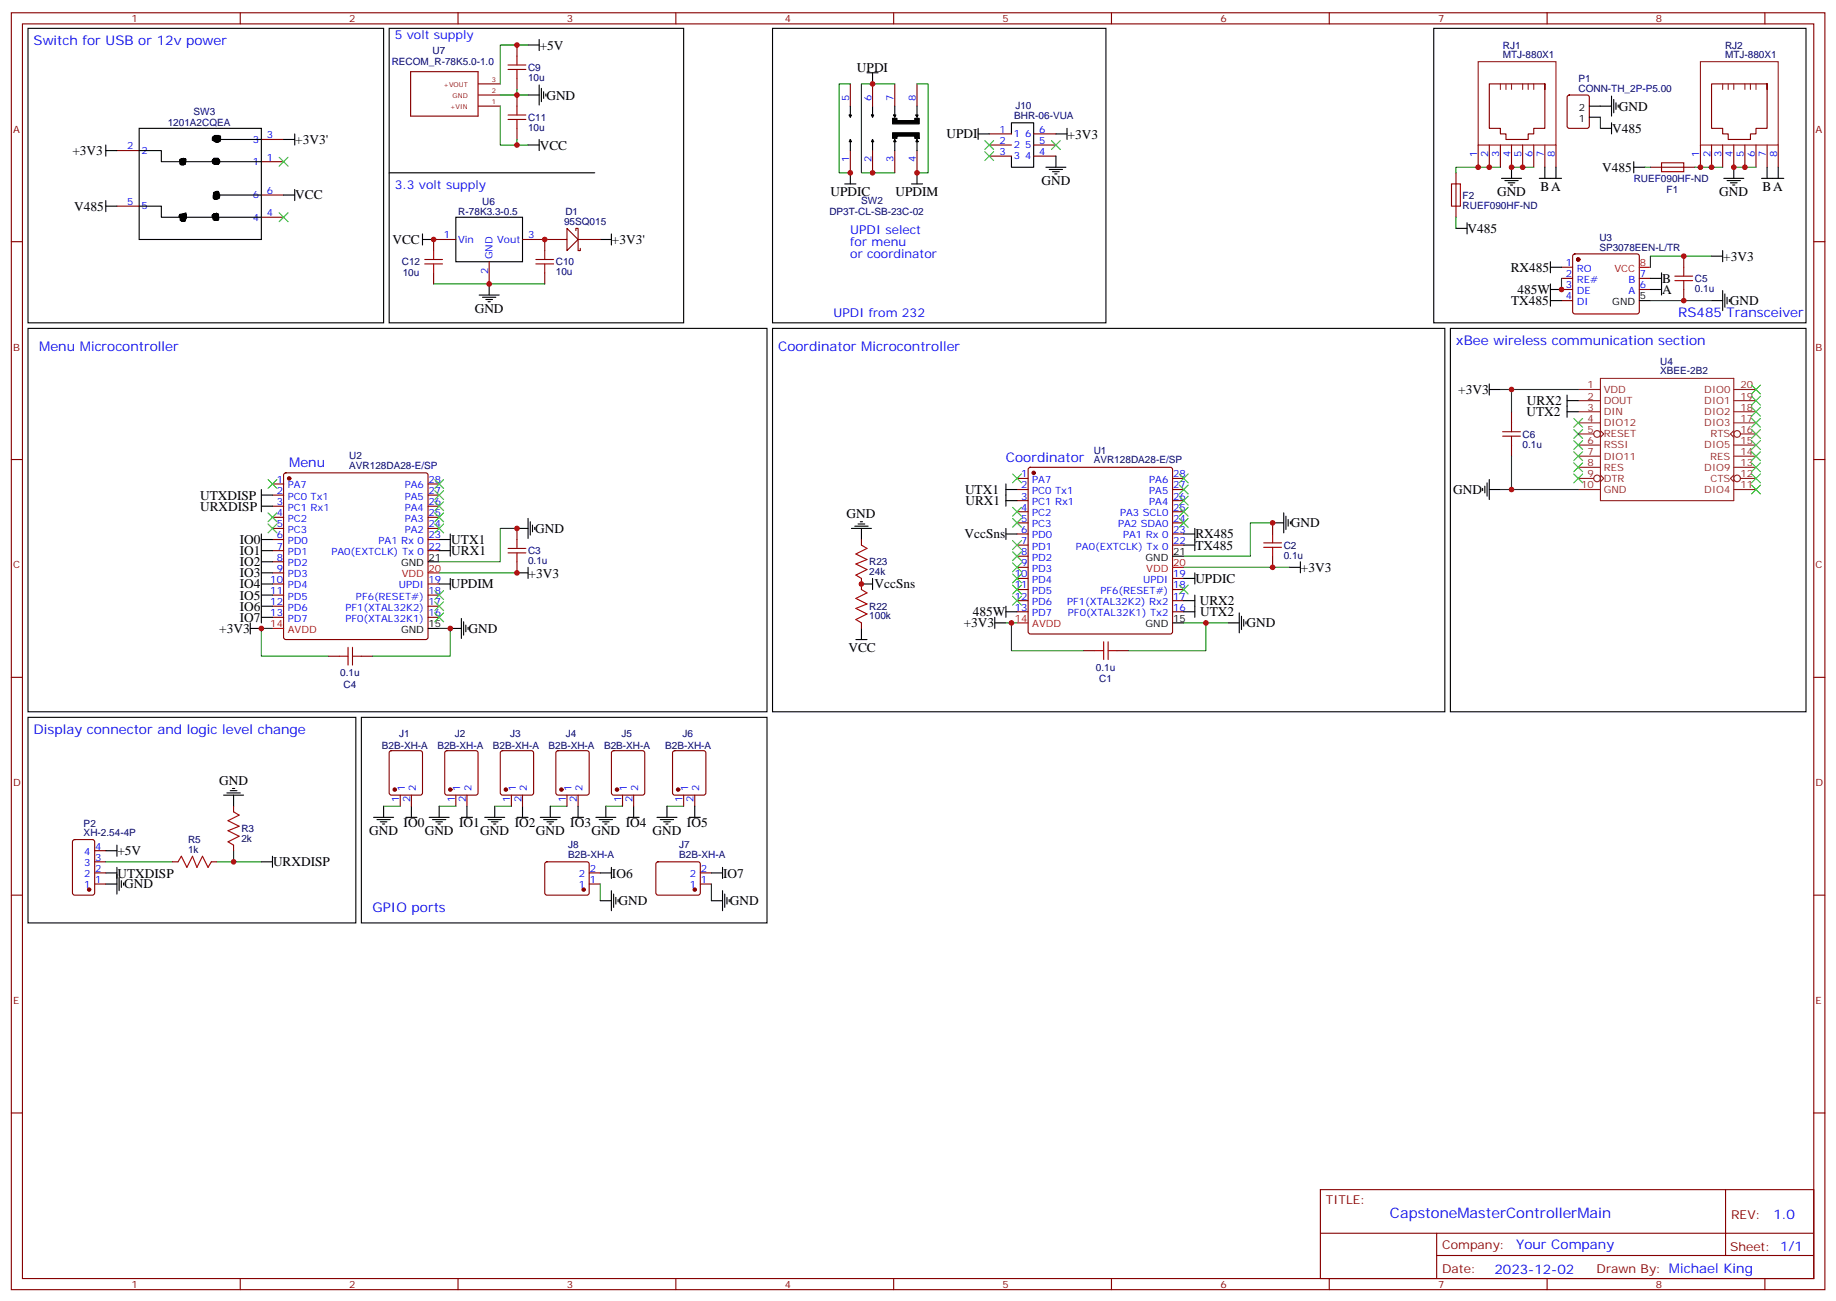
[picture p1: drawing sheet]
<svg xmlns="http://www.w3.org/2000/svg" width="583mm" height="413mm" viewBox="0 0 583 413" stroke-linecap="round" stroke-linejoin="round" font-family="sans-serif">
<g fill="none" stroke="#870000" stroke-width=".35">
<path d="M3.6 4.1h575.7v405.3h-575.7zM7.1 7.6h568.7v398.3h-568.7zM76.3 4.1v3.5M145.4 4.1v3.5M164.1 14.3v3.5M214.6 4.1v3.5M283.7 4.1v3.5M352.8 4.1v3.5M422 4.1v3.5M491.1 4.1v3.5M560.3 4.1v3.5M130.4 22.8h21.4v14.1h-21.4z"/>
<path d="M151.9 33.7h6.9M151.9 30.2h6.9M151.9 26.6h6.9M164.1 24.9v3.5M164.1 30.2v3.5M269.9 26.6v7.1M277 26.6v7.1M284.1 26.6v7.1M291.1 26.6v7.1M490.4 26.6h-17.6v14.1h3.5v1.8h1.8v1.8h7v-1.8h1.8v-1.8h3.5v-14.1v1.8M497.7 30.4l.5-.2h5.6l.7 .4v9.4l-.4 .7h-5.9l-.7-.4v-9.4zM561 26.6h-17.7v14.1h3.6v1.8h1.7v1.8h7.1v-1.8h1.8v-1.8h3.5v-14.1v1.8"/>
<path d="M37.1 47.8h7.1M83 44.3h7M83 51.3h7M164.1 40.7v3.6M269.9 47.8v7.1M277 47.8v7.1M284.1 47.8v7.1M291.1 47.8v7.1M314 42.5h7.1M314 46h7.1M314 49.6h7.1M328.2 42.5h7"/>
<path d="M328.2 46h7M328.2 49.6h7M462.2 54.9v14.1M469.3 46v7.1M472.8 46v7.1M476.3 46v7.1M479.8 46v7.1M483.4 46v7.1M486.9 46v7.1M490.4 46v7.1M494 46v7.1M523.9 53.1h14.2"/>
<path d="M539.8 46v7.1M543.3 46v7.1M546.9 46v7.1M550.4 46v7.1M553.9 46v7.1M557.5 46v7.1M561 46v7.1M564.5 46v7.1M3.6 76.7h3.5M37.1 65.4h7.1M83 69h7M83 61.9h7"/>
<path d="M144.7 76h-7v3.6M165.9 76h7v3.6M575.8 76.7h3.5M137.7 86.6v3.5M155.3 83.1v7M172.9 86.6v3.5M495.7 84.8h3.6M495.7 88.4h3.6M495.7 91.9h3.6M495.7 95.4h3.6M499.5 80.8l.5-.2h19.7l.5 .2 .2 .5v17.7l-.2 .5-.5 .2h-19.7l-.5-.3-.2-.4v-17.7zM520.4 88.4h3.5"/>
<path d="M520.4 91.9h3.5M534.5 81.3v3.5M534.5 91.9v3.5M479.8 130.7v3.5M3.6 145.9h3.5M86.5 153.6h3.5M86.5 157.2h3.5M90.3 150.3l.4-.2h44.5l.5 .2 .2 .5v51.5l-.2 .5-.5 .2h-44.5l-.5-.2-.2-.5v-51.5zM135.9 153.6h3.5M135.9 157.2h3.5M322.9 151.9h3.5M322.9 155.4h3.5"/>
<path d="M322.9 158.9h3.5M326.6 148.5l.5-.2h44.4l.5 .2 .3 .5v51.6l-.3 .5-.5 .2h-44.4l-.5-.3-.2-.4v-51.6zM372.3 151.9h3.5M372.3 155.4h3.5M372.3 158.9h3.5M479.8 141.3v3.5M575.8 145.9h3.5M86.5 160.7h3.5M86.5 164.2h3.5M86.5 167.7h3.5M86.5 171.3h3.5M86.5 174.8h3.5"/>
<path d="M86.5 178.3h3.5M135.9 160.7h3.5M135.9 164.2h3.5M135.9 167.7h3.5M135.9 171.3h3.5M135.9 174.8h3.5M164.1 167.7v3.6M164.1 178.3v3.6M273.5 171.3v1.7M322.9 162.5h3.5M322.9 166h3.5M322.9 169.5h3.5"/>
<path d="M322.9 173h3.5M322.9 176.6h3.5M372.3 162.5h3.5M372.3 166h3.5M372.3 169.5h3.5M372.3 173h3.5M404 166v3.5M404 176.6v3.5M86.5 181.9h3.5M86.5 185.4h3.5M86.5 188.9h3.5M86.5 192.4h3.5"/>
<path d="M86.5 196h3.5M135.9 185.4h3.5M135.9 188.9h3.5M135.9 192.4h3.5M135.9 196h3.5M273.5 183.6v3.5M273.5 197.7v1.8M322.9 180.1h3.5M322.9 183.6h3.5M322.9 187.1h3.5M322.9 190.7h3.5M322.9 194.2h3.5"/>
<path d="M372.3 183.6h3.5M372.3 187.1h3.5M372.3 190.7h3.5M372.3 194.2h3.5M3.6 215h3.5M104.1 208.3h3.6M114.7 208.3h3.6M344 206.6h3.6M354.6 206.6h3.5M575.8 215h3.5M123.8 238.5l.4-.2h9.2l.5 .2 .2 .5v12.7l-.2 .5-.5 .2h-9.2l-.5-.2-.2-.5v-12.7zM141.4 238.5l.5-.2h9.2l.5 .2 .2 .5v12.7l-.3 .5-.4 .2h-9.2l-.5-.2-.2-.5v-12.7z"/>
<path d="M159.1 238.5l.4-.2h9.2l.5 .2 .2 .5v12.7l-.2 .5-.5 .2h-9.2l-.5-.2-.2-.5v-12.7zM176.7 238.5l.5-.2h9.1l.5 .2 .2 .5v12.7l-.2 .5-.5 .2h-9.1l-.5-.2-.2-.5v-12.7zM194.3 238.5l.5-.2h9.2l.5 .2 .2 .5v12.7l-.3 .5-.4 .2h-9.2l-.5-.2-.2-.5v-12.7zM213.7 238.5l.5-.2h9.2l.5 .2 .2 .5v12.7l-.2 .5-.5 .2h-9.2l-.5-.2-.2-.5v-12.7zM74.2 255.9v1.8M127.1 252.4v3.5M130.6 252.4v3.5M144.7 252.4v3.5M148.2 252.4v3.5M162.3 252.4v3.5M165.9 252.4v3.5M180 252.4v3.5"/>
<path d="M183.5 252.4v3.5M197.6 252.4v3.5M201.2 252.4v3.5M217 252.4v3.5M220.6 252.4v3.5M23.2 266.7l.5-.2h5.7l.6 .5 .1 16.5-.5 .6-5.9 .1-.6-.5-.1-16.5zM30.1 270.1h3.5M30.1 273.6h3.5M30.1 277.1h3.5M54.8 273.6h1.7M67.1 273.6h1.8M74.2 268.3v1.8"/>
<path d="M173.2 273.8l.4-.2h12.7l.5 .2 .2 .5v9.4l-.7 .5-12.9-.1-.5-.6v-9.2zM187 277.1h3.6M208.4 273.8l.5-.2h12.7l.5 .2 .2 .5v9.4l-.7 .5-13-.1-.4-.6v-9.2zM222.3 277.1h3.5M3.6 284.2h3.5M30.1 280.6h3.5M187 280.6h3.6M222.3 280.6h3.5M575.8 284.2h3.5M3.6 353.3h3.5M575.8 353.3h3.5M419.2 377.6h156.6v28.3h-156.6z"/>
<path d="M547.8 377.7v20.9M419.2 391.5h156.5M456.1 398.6h119.6M456.1 391.5v14.1M76.3 405.9v3.5M145.4 405.9v3.5M214.6 405.9v3.5M283.7 405.9v3.5M352.8 405.9v3.5M422 405.9v3.5M491.1 405.9v3.5M560.3 405.9v3.5"/>
</g>
<g fill="#870000" stroke="#870000" stroke-width=".35">
<circle cx="328.2" cy="150.1" r=".53"/>
<circle cx="91.8" cy="151.9" r=".53"/>
<circle cx="501" cy="82.4" r=".53"/>
<circle cx="28.3" cy="282.4" r=".53"/>
<circle cx="195.9" cy="250.6" r=".53"/>
<circle cx="178.2" cy="250.6" r=".53"/>
<circle cx="160.6" cy="250.6" r=".53"/>
<circle cx="142.9" cy="250.6" r=".53"/>
<circle cx="125.3" cy="250.6" r=".53"/>
<circle cx="215.3" cy="250.6" r=".53"/>
<circle cx="220.6" cy="282.4" r=".53"/>
<circle cx="185.3" cy="282.4" r=".53"/>
</g>
<path d="M520.4 84.8h3.5M86.5 199.5h3.5M135.9 181.9h3.5M322.9 197.7h3.5M372.3 180.1h3.5" fill="none" stroke="#f00" stroke-width=".35"/>
<g fill="none" stroke="#000" stroke-width=".35">
<path d="M8.9 9h112.9v93.5h-112.9zM123.5 9h93.5v93.5h-93.5zM167.6 14.3h3.6M171.2 12.5v3.6M245.3 9h105.8v93.5h-105.8zM455.2 9h118.1v93.5h-118.1zM167.6 30.2h3.6M171.2 27v6.3M171.9 28v4.3M172.6 29.1v2.1M173.3 29.8v.7M269.6 36.5h.7l-.4 .7z"/>
<path d="M269.9 33.7v3.5M275.2 23.1h3.6M276.6 36.5h.8l-.4 .7zM277 23.1v3.5M277 33.7v3.5M283.7 36.5h.7l-.3 .7zM284.1 33.7v3.5M290.8 36.5h.7l-.4 .7zM291.1 33.7v3.5M504.5 37.2h3.6M504.5 33.7h7.1M511.6 30.5v6.4"/>
<path d="M511.6 39v3.5M512.3 31.6v4.2M513 32.6v2.1M513.7 33.3v.7M44.2 40.7h38.8v35.3h-38.8zM44.2 47.8h7v3.5h31.8M57.8 50.6l1.3-.1-.2 1.6-.2 .1-1.4-.2 .1-1 .7-.7 .5 .1-.3 2-.9-.1v-.4l.4-1.3 .7 .2v1h-1v-.6l.6-.1v-.4l-1.1 .1v.5l1.2 .5 .2-1.4 .3-.1v1.3l-1.2-.2v-.9h.6l-.2 1.1h-.5v-.8l.5-.4 1 .1-.2 1.6-1.6-.1 .1-1.5 1.1 .4-.2 .7M67.9 51.4l.1-.7h1.5l.2 .1-.2 1.1-1.3 .2-.6-.4 .3-1.4h1.4l.2 .9-.3 .7-1.3-.1-.4-.3v-.5l.3-.5 1.4 .1 .3 .4-.2 .8-1.1 .1-.4-.3v-1.1l.7-.1 .3 .2v.8l.4 .2v.5h-.9l-.1-.3 .1-1 1-.1 .2 .9h-.6l-.2-.2-1.4-.4h1.6l.4 .2-.1 .6h-1.2l.1-1.1 1-.2 .1 1.2-.4 .3-.7-.1v-1.2l.2-.2 .9 .8v.9l-1.6-.4 .5-.5 .5 .3M68.9 44.3h14.1M69.5 43.4h-1.5l-.2 .9 .4 .7 1.3 .1v-1.3l-1.1-.2-.3 .4v.7l.7 .1 .3-.4 .1-1h-.6l-.2 .3v1.2l.3-.2-.1-.8 .1 .6 .1-.8v1.2l.8 .1 .2-1.6-1.8 .2v1.2l.5 .3 1.4-.2 .1-1.6-.2-.2-1.6-.1-.8 .8 .1 .8 2.1 .3-.1-.9-1.8-.2M90 44.3h3.6M93.6 42.5v3.5"/>
<path d="M123.5 54.9h65.3M167.6 46h3.6M171.2 44.3v3.5M268.2 58.4h3.5M269.9 44.3l.4 .7h-.7zM269.9 44.3v3.5M269.9 54.9v3.5M277 44.3l.4 .7h-.8zM277 44.3v3.5M284.1 44.3l.3 .7h-.7zM284.1 44.3v3.5M289.3 58.4h3.6"/>
<path d="M291.1 44.3l.4 .7h-.7zM291.1 44.3v3.5M291.1 54.9v3.5M310.5 42.5h3.5M310.5 40.7v3.6M321.1 42.5v-3.5h7.1v14.1h-7.1v-3.5M332 53.1h6.4M333.1 53.8h4.2M334.2 54.5h2.1M334.9 55.2h.7M335.2 42.5h3.5M335.2 49.6v3.5"/>
<path d="M338.7 40.7v3.6M476.7 56.6h6.3M477.7 57.3h4.3M478.8 58h2.1M479.5 58.7h.7M479.8 53.1v3.5M488.7 56.6h7M490.4 53.1v3.5M494 53.1v3.5M508.1 40.7h3.5M518.7 53.1h3.5M518.7 51.3v3.6"/>
<path d="M547.2 56.6h6.4M548.3 57.3h4.2M549.3 58h2.2M550.1 58.7h.7M550.4 53.1v3.5M559.2 56.6h7.1M561 53.1v3.5M564.5 53.1v3.5M33.6 65.4h3.5M33.6 63.7v3.5M44.2 65.4h7v3.6h31.8M58 68.4l.1-.3h.4a1.76 1.76 0 0 1 .1 2l-.1 .1a.88 .88 0 0 1-1.1-.1 .88 .88 0 0 1-.1-1.1l.6-.9h.9l.3 .3v.9l-.6 .6h-.9l-.1-.3 .2-1.2 .9-.3 .3 .5-.1 1.1h-.7l-.7-.4a.54 .54 0 0 1-.5-.4 .54 .54 0 0 1 .1-.5l1.5-.1-.1 1.9-.5-.2 .1-1.6 .3-.3h.8l-.1 1.6a.86 .86 0 0 1-.7 .6 .86 .86 0 0 1-.8-.3l-.1-1.2-.4-.3v-.4l1.8-.2-.2 1.8-.2-.1v-1.4v.8l-.3 .6-.3-.1v-1.1l.6-.6 .7-.2-.2 2.3-.4 .2-.8-.2-.2-1.5 .3-.3h.4v1"/>
<path d="M68.7 67.6l-.3 1.5 1.1 .2v.3l-.8 .1-.5-.2 .1-1.7 .6 .1v.3l.5 .2v.3l-.7-.3v-.6l.5 1.8-.6 .3-.4-.2v-1.8l-.3 1.2 .1-.8 .2 1 .1-.9v.5l.6-.2-.1 .8h-.7l-.4-.4 .1-1.3 1.5 .1v2h-1.3l-.7-1 .2-.7h.6l.5 .2 .2 .6h.2M68.9 61.9h14.1M69.3 61.1l-.4 1.4-.4 .3-.7-.1 .3-1.1h1.3l.1 1a1.28 1.28 0 0 1-1.7 .5l-.1-1.2 .3-.9h1.5l.2 .8-.1 1.1-.3 .2-1.1-.1v-1.1l.5-1.2h.6l-.1 2.3-.7-.1-.1-1.8-.2 .6 1.1 .2a.54 .54 0 0 1-.8 .6l.1-1.1h.2l.1 1.4h-.8l.1-1.6 .2-.3h.8l-.1 2.1-1 .2 .1-1.5 .5 .1v.3h.2M90 61.9h3.6M93.6 60.1v3.6M134.1 76h3.6M134.1 74.3v3.5M144.7 69h21.2v14.1h-21.2zM190.6 76h3.5M194.1 74.3v3.5M462.2 72.5h3.5M465.7 70.7v3.6"/>
<path d="M546.9 79.6v3.5M152.1 93.7h6.4M153.2 94.4h4.2M154.2 95.1h2.2M154.9 95.8h.7M155.3 90.1v3.6M492.2 95.4h3.5M492.2 91.9h3.5M492.2 83.1v3.5M492.2 90.1v7.1M492.2 84.8h3.5M520.4 95.4h3.5"/>
<path d="M523.9 91.9h3.6M523.9 88.4h3.6M527.5 86.6v7.1M543.3 95.4h3.6M543.3 81.3h3.6M546.9 92.3v6.3M547.6 93.3v4.2M548.3 94.4v2.1M549 95.1v.7M8.9 104.2h234.6v121.8h-234.6zM245.3 104.2h213.4v121.8h-213.4zM460.4 104.2h112.9v121.8h-112.9z"/>
<path d="M472.8 123.6h3.5M472.8 121.9v3.5M497.5 127.2h3.5M497.5 125.4v7.1M497.5 130.7h3.5M83 157.2h3.5M83 155.4v7.1M319.3 158.9h3.6M319.3 153.6v7.1M319.3 155.4h3.6M470.7 155v.8M471.4 154.3v2.2"/>
<path d="M472.1 153.3v4.2M472.8 155.4h3.5M472.8 152.2v6.4M83 178.3h3.5M83 174.8h3.5M83 171.3h3.5M83 169.5v28.2M83 160.7h3.5M135.9 178.3h3.5M139.4 174.8h3.5M139.4 171.3h3.5M142.9 169.5v7.1"/>
<path d="M164.1 167.7h3.5M167.6 164.6v6.3M168.3 165.6v4.3M169.1 166.7v2.1M169.8 167.4v.7M270.3 167.7h6.3M271.4 167h4.2M272.4 166.3h2.1M273.1 165.6h.7M273.5 167.7v3.6M319.3 169.5h3.6M319.3 167.7v3.6"/>
<path d="M372.3 176.6h3.5M375.8 173h3.5M375.8 169.5h3.5M379.3 167.7v7.1M404 166h3.5M407.5 162.8v6.4M408.2 163.9v4.2M408.9 164.9v2.1M409.6 165.6v.7M412.8 178.3v3.6M79.4 199.5h3.6M79.4 197.7v3.6"/>
<path d="M83 181.9h3.5M83 185.4h3.5M83 188.9h3.5M83 192.4h3.5M83 196h3.5M135.9 199.5h3.5M139.4 185.4h3.5M142.9 199.5h3.6M142.9 183.6v3.5M146.5 196.3v6.4M147.2 197.4v4.2M147.9 198.4v2.2"/>
<path d="M148.6 199.1v.7M164.1 181.9h3.5M167.6 180.1v3.5M273.5 185.4h3.5M273.5 199.5v3.5M277 183.6v3.5M315.8 197.7h3.5M315.8 196v3.5M319.3 192.4v3.6M319.3 194.2h3.6M372.3 197.7h3.5M375.8 190.7h3.5"/>
<path d="M375.8 194.2h3.5M375.8 183.6h3.5M379.3 181.9v3.5M379.3 188.9v7.1M389.9 197.7h3.5M393.4 194.6v6.3M394.1 195.6v4.2M394.8 196.7v2.1M395.5 197.4v.7M409.3 180.1h3.5M271.7 203h3.5M8.9 227.7h104.1v65.3h-104.1z"/>
<path d="M114.7 227.7h128.8v65.3h-128.8zM71 252.4h6.3M72 251.7h4.3M73.1 251h2.1M73.8 250.3h.7M74.2 252.4v3.5M118.6 259.5h6.4M121.8 255.9v3.6M128.8 259.5h3.6M130.6 255.9v3.6M136.2 259.5h6.4M139.4 255.9v3.6"/>
<path d="M146.5 259.5h3.5M148.2 255.9v3.6M153.9 259.5h6.3M157.1 255.9v3.6M164.1 259.5h3.5M165.9 255.9v3.6M171.5 259.5h6.4M174.7 255.9v3.6M181.8 259.5h3.5M183.5 255.9v3.6M189.2 259.5h6.3M192.3 255.9v3.6"/>
<path d="M199.4 259.5h3.5M201.2 255.9v3.6M208.6 259.5h6.3M211.7 255.9v3.6M218.8 259.5h3.5M220.6 255.9v3.6M33.6 270.1h3.5M33.6 277.1h3.5M37.1 268.3v3.5M37.1 275.3v8.5M37.8 278.5v4.3M38.5 279.6v2.1"/>
<path d="M83 273.6h3.5M86.5 271.8v3.5M119.7 260.2h4.2M120.7 260.9h2.1M121.4 261.6h.7M137.3 260.2h4.2M138.4 260.9h2.1M139.1 261.6h.7M154.9 260.2h4.3M156 260.9h2.1M156.7 261.6h.7M172.6 260.2h4.2"/>
<path d="M173.6 260.9h2.2M174.3 261.6h.7M190.2 260.2h4.3M190.6 277.1h3.5M191.3 260.9h2.1M192 261.6h.7M194.1 275.3v3.6M209.6 260.2h4.3M210.7 260.9h2.1M211.4 261.6h.7M225.8 277.1h3.6M229.4 275.3v3.6"/>
<path d="M33.6 280.6h3.5M39.2 280.3v.7M190.6 285.9h3.5M194.1 282.8v6.3M194.8 283.8v4.2M195.5 284.9v2.1M196.2 285.6v.7M225.8 285.9h3.6M229.4 282.8v6.3M230.1 283.8v4.2M230.8 284.9v2.1M231.5 285.6v.7"/>
</g>
<g fill="none" stroke="#8c2424" stroke-width=".35">
<path d="M469.3 19.6h24.7v26.4h-24.7zM539.8 19.6h24.7v26.4h-24.7zM476.3 26.6v1.8M478.1 26.6v1.8M479.8 26.6v1.8M483.4 26.6v1.8M485.1 26.6v1.8M486.9 26.6v1.8M546.9 26.6v1.8M548.6 26.6v1.8M550.4 26.6v1.8M553.9 26.6v1.8"/>
<path d="M555.7 26.6v1.8M557.5 26.6v1.8M501 123.6h7.1M501 127.2h7.1M501 130.7h7.1M501 134.2h7.1M501 137.8h5M508.1 136.7l1 1.1-1 1M508.1 120.1h42.3v38.8h-42.3zM550.4 136.7l-1.1 1.1 1.1 1M550.4 123.6h7.1M550.4 127.2h7.1"/>
<path d="M550.4 130.7h7.1M550.4 134.2h7.1M552.5 137.8h5M501 141.3h7.1M501 144.8h7.1M501 148.3h7.1M501 151.9h5M501 155.4h7.1M508.1 150.8l1 1.1-1 1M550.4 150.8l-1.1 1.1 1.1 1M550.4 141.3h7.1M550.4 144.8h7.1"/>
<path d="M550.4 148.3h7.1M550.4 155.4h7.1M552.5 151.9h5"/>
<circle cx="507" cy="137.8" r="1.06"/>
<circle cx="551.5" cy="137.8" r="1.06"/>
<circle cx="507" cy="151.9" r="1.06"/>
<circle cx="551.5" cy="151.9" r="1.06"/>
</g>
<g fill="none" stroke="#008700" stroke-width=".35">
<path d="M167.6 14.3h-8.8v12.3M158.8 33.7v12.3h8.8M158.8 30.2h8.8M164.1 28.4v1.8M269.9 26.6h-3.5v28.3h3.5M284.1 26.6h-10.6v28.3h10.6M291.1 26.6h3.5v28.3h-3.5M508.1 37.2v3.5M164.1 44.3v1.7M476.3 53.1h-14.1v1.8M479.8 53.1h7.1M522.2 53.1h1.7"/>
<path d="M538.1 53.1h8.8M550.4 53.1h7.1M462.2 69v3.5M137.7 90.1h35.2M495.7 88.4v3.5M523.9 95.4h19.4M543.3 81.3h-19.4v3.5M476.3 123.6h24.7M479.8 123.6v7.1M476.3 155.4h24.7M479.8 144.8v10.6M164.1 167.7h-5.3v10.6h-19.4"/>
<path d="M404 166h-7.1v10.6h-21.1M86.5 199.5h-3.5v8.8h21.1M139.4 199.5h3.5v8.8h-24.6M139.4 181.9h24.7M319.3 197.7h3.6M321.1 197.7v8.9h22.9M375.8 197.7h14.1M375.8 180.1h33.5M382.8 197.7v8.9h-24.7M121.8 255.9h5.3M139.4 255.9h5.3M157.1 255.9h5.2"/>
<path d="M174.7 255.9h5.3M192.3 255.9h5.3M211.7 255.9h5.3M33.6 273.6h21.2M74.2 270.1v3.5h-5.3M74.2 273.6h8.8M190.6 280.6v5.3M225.8 280.6v5.3"/>
</g>
<g fill="none" stroke="#a10000" stroke-width=".35">
<path d="M164.1 17.8v2.8M161.3 22h5.6M161.3 20.6h5.6M161.3 37.9h5.6M161.3 36.5h5.6M164.1 22v2.9M164.1 33.7v2.8M164.1 37.9v2.8M460.8 58.4h2.8v7h-2.8zM527.5 51.7h7v2.8h-7zM137.7 79.6v2.8M172.9 79.6v2.8"/>
<path d="M134.8 83.8h5.7M134.8 82.4h5.7M137.7 83.8v2.8M170.1 83.8h5.7M170.1 82.4h5.7M172.9 83.8v2.8M531.7 87.7h5.7M531.7 89.1h5.7M534.5 84.8v2.9M534.5 89.1v2.8M477 137.1h5.7M477 138.5h5.7"/>
<path d="M479.8 134.2v2.9M479.8 138.5v2.8M161.3 175.5h5.6M161.3 174.1h5.6M164.1 171.3v2.8M164.1 175.5v2.8M273.5 173l1.7 1.1-3.5 1.8 3.5 1.7-3.5 1.4 3.5 1.8-3.5 1.8 1.8 1M401.2 173.7h5.6M401.2 172.3h5.6M404 169.5v2.8M404 173.7v2.9M273.5 187.1l1.7 1.1-3.5 1.8 3.5 1.7-3.5 1.4 3.5 1.8-3.5 1.8 1.8 1"/>
<path d="M107.7 208.3h2.8M110.5 205.5v5.6M111.9 208.3h2.8M111.9 205.5v5.6M347.6 206.6h2.8M350.4 203.7v5.7M351.8 206.6h2.8M351.8 203.7v5.7M74.2 257.7l1.7 1.1-3.5 1.7 3.5 1.8-3.5 1.4 3.5 1.8-3.5 1.7 1.8 1.1M56.5 273.6l1.1-1.8 1.7 3.5 1.8-3.5 1.4 3.5 1.8-3.5 1.7 3.5 1.1-1.7"/>
</g>
<g fill="none" stroke="#3c3" stroke-width=".35">
<path d="M312.6 48.2l2.9 2.8M312.6 44.6l2.9 2.8M315.5 48.2l-2.9 2.8M315.5 44.6l-2.9 2.8M333.8 44.6l2.8 2.8M336.6 44.6l-2.8 2.8M499.6 136.3l2.8 2.9M499.6 132.8l2.8 2.8M499.6 139.9l2.8 2.8M502.4 136.3l-2.8 2.9M502.4 132.8l-2.8 2.8M502.4 139.9l-2.8 2.8"/>
<path d="M556 132.8l2.9 2.8M556 129.3l2.9 2.8M556 125.8l2.9 2.8M556 122.2l2.9 2.9M556 139.9l2.9 2.8M558.9 132.8l-2.9 2.8M558.9 129.3l-2.9 2.8M558.9 125.8l-2.9 2.8M558.9 122.2l-2.9 2.9M558.9 139.9l-2.9 2.8M85.1 152.2l2.8 2.8M87.9 152.2l-2.8 2.8"/>
<path d="M138 159.3l2.8 2.8M138 155.8l2.8 2.8M138 152.2l2.8 2.8M140.8 159.3l-2.8 2.8M140.8 155.8l-2.8 2.8M140.8 152.2l-2.8 2.8M321.5 150.5l2.8 2.8M324.3 150.5l-2.8 2.8M374.4 150.5l2.8 2.8M374.4 154l2.8 2.8M374.4 157.5l2.8 2.8M377.2 150.5l-2.8 2.8"/>
<path d="M377.2 154l-2.8 2.8M377.2 157.5l-2.8 2.8M499.6 143.4l2.8 2.8M499.6 146.9l2.8 2.9M502.4 143.4l-2.8 2.8M502.4 146.9l-2.8 2.9M556 154l2.9 2.8M556 150.5l2.9 2.8M556 146.9l2.9 2.9M556 143.4l2.9 2.8M558.9 154l-2.9 2.8M558.9 150.5l-2.9 2.8"/>
<path d="M558.9 146.9l-2.9 2.9M558.9 143.4l-2.9 2.8M85.1 162.8l2.8 2.8M85.1 166.3l2.8 2.9M87.9 162.8l-2.8 2.8M87.9 166.3l-2.8 2.9M138 166.3l2.8 2.9M138 162.8l2.8 2.8M140.8 166.3l-2.8 2.9M140.8 162.8l-2.8 2.8M321.5 178.7l2.8 2.8M321.5 175.2l2.8 2.8"/>
<path d="M321.5 171.6l2.8 2.8M321.5 164.6l2.8 2.8M321.5 161l2.8 2.9M324.3 178.7l-2.8 2.8M324.3 175.2l-2.8 2.8M324.3 171.6l-2.8 2.8M324.3 164.6l-2.8 2.8M324.3 161l-2.8 2.9M374.4 161l2.8 2.9M374.4 164.6l2.8 2.8M377.2 161l-2.8 2.9M377.2 164.6l-2.8 2.8"/>
<path d="M138 187.5l2.8 2.8M138 191l2.8 2.9M138 194.6l2.8 2.8M140.8 187.5l-2.8 2.8M140.8 191l-2.8 2.9M140.8 194.6l-2.8 2.8M321.5 189.3l2.8 2.8M321.5 185.7l2.8 2.9M321.5 182.2l2.8 2.8M324.3 189.3l-2.8 2.8M324.3 185.7l-2.8 2.9M324.3 182.2l-2.8 2.8"/>
<path d="M374.4 185.7l2.8 2.9M377.2 185.7l-2.8 2.9"/>
</g>
<path d="M283.4 37.6h1.4v.7h5.6v-.7h1.4v1.7h-8.4zM283.4 42.2h8.4v1.7h-1.4v-.7h-5.6v.7h-1.4z" fill="#000" stroke="#000" stroke-width=".35"/>
<path d="M180 72.5l3.5 3.5-3.5 3.6z" fill="#fff" stroke="#870000" stroke-width=".35"/>
<path d="M172.9 76h7.1M182.8 73.2v-.7h.7v7.1h.7v-.8M183.5 76h7.1" fill="none" stroke="#870000" stroke-width=".35"/>
<path d="M88.6 49.9l2.8 2.8M91.4 49.9l-2.8 2.8M88.6 67.6l2.8 2.8M91.4 67.6l-2.8 2.8M556 136.3l2.9 2.9M558.9 136.3l-2.9 2.9M499.6 150.5l2.8 2.8M502.4 150.5l-2.8 2.8" fill="none" stroke="#3c3" stroke-width=".35"/>
<path d="M33.6 47.8h3.5M33.6 46v3.6" fill="none" stroke="#000" stroke-width=".35"/>
<g fill="#c00">
<circle cx="543.3" cy="53.1" r=".88"/>
<circle cx="472.8" cy="53.1" r=".88"/>
<circle cx="483.4" cy="53.1" r=".88"/>
<circle cx="539.8" cy="53.1" r=".88"/>
<circle cx="495.7" cy="91.9" r=".88"/>
<circle cx="553.9" cy="53.1" r=".88"/>
<circle cx="550.4" cy="53.1" r=".88"/>
<circle cx="479.8" cy="53.1" r=".88"/>
<circle cx="469.3" cy="53.1" r=".88"/>
<circle cx="142.9" cy="199.5" r=".88"/>
<circle cx="83" cy="199.5" r=".88"/>
<circle cx="321.1" cy="197.7" r=".88"/>
<circle cx="382.8" cy="197.7" r=".88"/>
<circle cx="74.2" cy="273.6" r=".88"/>
<circle cx="404" cy="180.1" r=".88"/>
<circle cx="404" cy="166" r=".88"/>
<circle cx="164.1" cy="181.9" r=".88"/>
<circle cx="164.1" cy="167.7" r=".88"/>
<circle cx="479.8" cy="155.4" r=".88"/>
<circle cx="479.8" cy="123.6" r=".88"/>
<circle cx="534.5" cy="81.3" r=".88"/>
<circle cx="534.5" cy="95.4" r=".88"/>
<circle cx="164.1" cy="14.3" r=".88"/>
<circle cx="164.1" cy="30.2" r=".88"/>
<circle cx="137.7" cy="76" r=".88"/>
<circle cx="155.3" cy="90.1" r=".88"/>
<circle cx="164.1" cy="46" r=".88"/>
<circle cx="273.5" cy="185.4" r=".88"/>
<circle cx="269.9" cy="54.9" r=".88"/>
<circle cx="291.1" cy="54.9" r=".88"/>
<circle cx="277" cy="26.6" r=".88"/>
<circle cx="277" cy="54.9" r=".88"/>
<circle cx="172.9" cy="76" r=".88"/>
</g>
<text font-size="4.6" fill="#00f" x="441.3" y="386.7">CapstoneMasterControllerMain</text>
<g font-size="4.2" fill="#00f">
<text x="10.7" y="14.3">Switch for USB or 12v power</text>
<text x="532.8" y="100.7">RS485 Transceiver</text>
<text x="12.4" y="111.3">Menu Microcontroller</text>
<text x="247" y="111.3">Coordinator Microcontroller</text>
<text x="462.2" y="109.5">xBee wireless communication section</text>
<text x="91.8" y="148.3">Menu</text>
<text x="319.3" y="146.6">Coordinator</text>
<text x="10.7" y="233">Display connector and logic level change</text>
<text x="118.3" y="289.5">GPIO ports</text>
<text x="563" y="386.9">1.0</text>
<text x="481.3" y="396.5">Your Company</text>
<text x="474.4" y="404.3">2023-12-02</text>
</g>
<g font-size="4.2">
<text x="171.3" y="15.8">+5V</text>
<text x="272.1" y="22.8">UPDI</text>
<text x="173.5" y="31.6">GND</text>
<text x="513.9" y="35.2">GND</text>
<text x="93.7" y="45.8">+3V3'</text>
<text x="171.3" y="47.5">VCC</text>
<text x="300.5" y="43.9">UPDI</text>
<text x="338.9" y="44">+3V3</text>
<text x="511.8" y="42.2">V485</text>
<text x="23" y="49.2">+3V3</text>
<text x="330.6" y="58.7">GND</text>
<text x="508.7" y="54.5">V485</text>
<text x="93.7" y="63.3">VCC</text>
<text x="263.6" y="62.3">UPDIC</text>
<text x="284.3" y="62.4">UPDIM</text>
<text x="475.3" y="62.3">GND</text>
<text x="489" y="60.6">BA</text>
<text x="545.8" y="62.3">GND</text>
<text x="559.6" y="60.6">BA</text>
<text x="23.6" y="66.9">V485</text>
<text x="124.6" y="77.4">VCC</text>
<text x="194.3" y="77.5">+3V3'</text>
<text x="465.9" y="74">V485</text>
<text x="547.1" y="82.8">+3V3</text>
<text x="479.6" y="86.3">RX485</text>
<text x="527.6" y="89.9">B</text>
<text x="481.7" y="93.3">485W</text>
<text x="527.6" y="93.4">A</text>
<text x="150.7" y="99.3">GND</text>
<text x="479.7" y="96.8">TX485</text>
<text x="549.2" y="96.8">GND</text>
<text x="462.9" y="125.1">+3V3</text>
<text x="484.7" y="128.7">URX2</text>
<text x="484.6" y="132.2">UTX2</text>
<text x="63.5" y="158.6">UTXDISP</text>
<text x="306.4" y="156.8">UTX1</text>
<text x="306.5" y="160.3">URX1</text>
<text x="461.3" y="156.9">GND</text>
<text x="63.5" y="162.2">URXDISP</text>
<text x="268.8" y="164.5">GND</text>
<text x="409.8" y="167.4">GND</text>
<text x="76.2" y="172.7">IO0</text>
<text x="143.3" y="172.8">UTX1</text>
<text x="169.9" y="169.2">GND</text>
<text x="306.2" y="170.9">VccSns</text>
<text x="379.5" y="170.9">RX485</text>
<text x="76.2" y="176.2">IO1</text>
<text x="76.2" y="179.7">IO2</text>
<text x="143.3" y="176.3">URX1</text>
<text x="379.5" y="174.4">TX485</text>
<text x="76.2" y="183.3">IO3</text>
<text x="167.8" y="183.3">+3V3</text>
<text x="379.5" y="185">UPDIC</text>
<text x="413" y="181.6">+3V3</text>
<text x="76.2" y="186.8">IO4</text>
<text x="76.2" y="190.3">IO5</text>
<text x="143.1" y="186.8">UPDIM</text>
<text x="277.6" y="186.8">VccSns</text>
<text x="76.2" y="193.9">IO6</text>
<text x="76.2" y="197.4">IO7</text>
<text x="308.9" y="195.6">485W</text>
<text x="380.9" y="192.1">URX2</text>
<text x="381" y="195.6">UTX2</text>
<text x="69.6" y="201">+3V3</text>
<text x="148.8" y="200.9">GND</text>
<text x="306" y="199.1">+3V3</text>
<text x="395.7" y="199.1">GND</text>
<text x="269.4" y="207">VCC</text>
<text x="69.6" y="249.2">GND</text>
<text x="128.1" y="262.7">IO0</text>
<text x="145.8" y="262.7">IO1</text>
<text x="163.4" y="262.7">IO2</text>
<text x="181" y="262.7">IO3</text>
<text x="198.7" y="262.7">IO4</text>
<text x="218.1" y="262.7">IO5</text>
<text x="117.2" y="265.1">GND</text>
<text x="134.8" y="265.1">GND</text>
<text x="152.5" y="265.1">GND</text>
<text x="170.1" y="265.1">GND</text>
<text x="187.7" y="265.1">GND</text>
<text x="207.2" y="265.1">GND</text>
<text x="37.3" y="271.5">+5V</text>
<text x="86.7" y="275">URXDISP</text>
<text x="37.3" y="278.6">UTXDISP</text>
<text x="194.3" y="278.6">IO6</text>
<text x="229.6" y="278.6">IO7</text>
<text x="39.4" y="282">GND</text>
<text x="196.4" y="287.4">GND</text>
<text x="231.7" y="287.4">GND</text>
</g>
<g font-size="3.9" fill="#00f">
<text x="125.3" y="12.5">5 volt supply</text>
<text x="125.3" y="60.1">3.3 volt supply</text>
<text x="269.9" y="74.3">UPDI select</text>
<text x="269.9" y="78.1">for menu</text>
<text x="269.9" y="82">or coordinator</text>
<text x="264.7" y="100.7">UPDI from 232</text>
</g>
<g font-size="3.9" fill="#800">
<text x="420.9" y="382.2">TITLE:</text>
<text x="549.6" y="386.9">REV:</text>
<text x="457.8" y="396.4">Company:</text>
<text x="549.2" y="397.1">Sheet: 1/1</text>
<text x="457.8" y="404.1">Date:</text>
<text x="506.9" y="404.2">Drawn By: Michael King</text>
</g>
<g font-size="3.2" fill="#800">
<text x="41.7" y="7.1">1</text>
<text x="110.8" y="7.1">2</text>
<text x="180" y="7.1">3</text>
<text x="249.1" y="7.1">4</text>
<text x="318.3" y="7.1">5</text>
<text x="387.4" y="7.1">6</text>
<text x="456.6" y="7.1">7</text>
<text x="525.7" y="7.1">8</text>
<text x="4.1" y="42.2">A</text>
<text x="576.3" y="42.2">A</text>
<text x="4.1" y="111.3">B</text>
<text x="576.3" y="111.3">B</text>
<text x="4.1" y="180.4">C</text>
<text x="576.3" y="180.4">C</text>
<text x="4.1" y="249.6">D</text>
<text x="576.3" y="249.6">D</text>
<text x="4.1" y="318.7">E</text>
<text x="576.3" y="318.7">E</text>
<text x="41.7" y="408.9">1</text>
<text x="110.8" y="408.9">2</text>
<text x="180" y="408.9">3</text>
<text x="249.1" y="408.9">4</text>
<text x="318.3" y="408.9">5</text>
<text x="387.4" y="408.9">6</text>
<text x="456.6" y="408.9">7</text>
<text x="525.7" y="408.9">8</text>
</g>
<g font-size="3.2" fill="#000080">
<text x="137.3" y="17.2">U7</text>
<text x="477.1" y="15.5">RJ1</text>
<text x="547.7" y="15.5">RJ2</text>
<text x="124.3" y="20.7">RECOM_R-78K5.0-1.0</text>
<text x="167.6" y="22.5">C9</text>
<text x="477.1" y="18.5">MTJ-880X1</text>
<text x="547.7" y="18.5">MTJ-880X1</text>
<text x="167.6" y="25.7">10u</text>
<text x="501.1" y="29.1">CONN-TH_2P-P5.00</text>
<text x="501.1" y="25.9">P1</text>
<text x="322.4" y="34.5">J10</text>
<text x="53.2" y="40.1">1201A2CQEA</text>
<text x="61.5" y="36.6">SW3</text>
<text x="167.6" y="41.6">10u</text>
<text x="167.6" y="38.4">C11</text>
<text x="322" y="37.8">BHR-06-VUA</text>
<text x="518.7" y="57.7">RUEF090HF-ND</text>
<text x="153.1" y="64.9">U6</text>
<text x="273.4" y="64.8">SW2</text>
<text x="464.3" y="63.1">F2</text>
<text x="529.1" y="61.3">F1</text>
<text x="145.5" y="68.4">R-78K3.3-0.5</text>
<text x="179.1" y="71.4">95SQ015</text>
<text x="179.5" y="68.1">D1</text>
<text x="263.3" y="68.4">DP3T-CL-SB-23C-02</text>
<text x="464.3" y="66.3">RUEF090HF-ND</text>
<text x="507.7" y="76.4">U3</text>
<text x="507.7" y="79.6">SP3078EEN-L/TR</text>
<text x="127.6" y="84.2">C12</text>
<text x="127.9" y="87.8">10u</text>
<text x="176.5" y="87.4">10u</text>
<text x="176.5" y="84.2">C10</text>
<text x="538.1" y="89.5">C5</text>
<text x="538.1" y="92.7">0.1u</text>
<text x="527.1" y="118.9">XBEE-2B2</text>
<text x="527.1" y="115.8">U4</text>
<text x="483.4" y="142.1">0.1u</text>
<text x="483.4" y="138.9">C6</text>
<text x="110.9" y="148.8">AVR128DA28-E/SP</text>
<text x="110.9" y="145.8">U2</text>
<text x="347.2" y="147.1">AVR128DA28-E/SP</text>
<text x="347.2" y="144">U1</text>
<text x="167.6" y="179.2">0.1u</text>
<text x="167.6" y="176">C3</text>
<text x="275.9" y="179.5">R23</text>
<text x="407.5" y="177.4">0.1u</text>
<text x="407.5" y="174.2">C2</text>
<text x="275.9" y="182.4">24k</text>
<text x="275.9" y="196.6">100k</text>
<text x="275.9" y="193.6">R22</text>
<text x="108" y="214.7">0.1u</text>
<text x="347.9" y="213">0.1u</text>
<text x="109.1" y="218.3">C4</text>
<text x="349" y="216.5">C1</text>
<text x="121.2" y="237.7">B2B-XH-A</text>
<text x="126.7" y="234.1">J1</text>
<text x="138.8" y="237.7">B2B-XH-A</text>
<text x="144.4" y="234.1">J2</text>
<text x="156.5" y="237.7">B2B-XH-A</text>
<text x="162" y="234.1">J3</text>
<text x="174.1" y="237.7">B2B-XH-A</text>
<text x="179.6" y="234.1">J4</text>
<text x="191.8" y="237.7">B2B-XH-A</text>
<text x="197.3" y="234.1">J5</text>
<text x="211.2" y="237.7">B2B-XH-A</text>
<text x="216.7" y="234.1">J6</text>
<text x="26.6" y="262.4">P2</text>
<text x="26.6" y="265.5">XH-2.54-4P</text>
<text x="59.7" y="267.6">R5</text>
<text x="76.6" y="267.3">2k</text>
<text x="76.6" y="264.1">R3</text>
<text x="180.4" y="269.3">J8</text>
<text x="215.6" y="269.3">J7</text>
<text x="59.7" y="270.8">1k</text>
<text x="180.4" y="272.5">B2B-XH-A</text>
<text x="215.6" y="272.5">B2B-XH-A</text>
</g>
<g font-size="3.2" fill="#00f">
<text x="269.6" y="31.9" transform="rotate(-90 269.6 31.9)">5</text>
<text x="276.6" y="31.9" transform="rotate(-90 276.6 31.9)">6</text>
<text x="283.7" y="31.9" transform="rotate(-90 283.7 31.9)">7</text>
<text x="290.8" y="31.9" transform="rotate(-90 290.8 31.9)">8</text>
<text x="40.4" y="47.4">2</text>
<text x="80.2" y="45.3">3</text>
<text x="84.7" y="43.9">3</text>
<text x="317.3" y="42.2">1</text>
<text x="317.3" y="45.7">2</text>
<text x="321.8" y="43.6">1</text>
<text x="321.8" y="47.1">2</text>
<text x="325.4" y="47.1">5</text>
<text x="325.4" y="43.6">6</text>
<text x="329.9" y="45.7">5</text>
<text x="329.9" y="42.2">6</text>
<text x="44.9" y="48.9">2</text>
<text x="80.2" y="52.4">1</text>
<text x="84.7" y="51">1</text>
<text x="269.6" y="51.6" transform="rotate(-90 269.6 51.6)">1</text>
<text x="276.6" y="51.6" transform="rotate(-90 276.6 51.6)">2</text>
<text x="283.7" y="51.6" transform="rotate(-90 283.7 51.6)">3</text>
<text x="290.8" y="51.6" transform="rotate(-90 290.8 51.6)">4</text>
<text x="317.3" y="49.2">3</text>
<text x="321.8" y="50.6">3</text>
<text x="325.4" y="50.6">4</text>
<text x="329.9" y="49.2">4</text>
<text x="468.9" y="49.8" transform="rotate(-90 468.9 49.8)">1</text>
<text x="472.4" y="49.8" transform="rotate(-90 472.4 49.8)">2</text>
<text x="476" y="49.8" transform="rotate(-90 476 49.8)">3</text>
<text x="479.5" y="49.8" transform="rotate(-90 479.5 49.8)">4</text>
<text x="483" y="49.8" transform="rotate(-90 483 49.8)">5</text>
<text x="486.6" y="49.8" transform="rotate(-90 486.6 49.8)">6</text>
<text x="490.1" y="49.8" transform="rotate(-90 490.1 49.8)">7</text>
<text x="493.6" y="49.8" transform="rotate(-90 493.6 49.8)">8</text>
<text x="539.5" y="49.8" transform="rotate(-90 539.5 49.8)">1</text>
<text x="543" y="49.8" transform="rotate(-90 543 49.8)">2</text>
<text x="546.5" y="49.8" transform="rotate(-90 546.5 49.8)">3</text>
<text x="550.1" y="49.8" transform="rotate(-90 550.1 49.8)">4</text>
<text x="553.6" y="49.8" transform="rotate(-90 553.6 49.8)">5</text>
<text x="557.1" y="49.8" transform="rotate(-90 557.1 49.8)">6</text>
<text x="560.6" y="49.8" transform="rotate(-90 560.6 49.8)">7</text>
<text x="564.2" y="49.8" transform="rotate(-90 564.2 49.8)">8</text>
<text x="40.4" y="65.1">5</text>
<text x="80.2" y="63">6</text>
<text x="84.7" y="61.6">6</text>
<text x="44.9" y="66.5">5</text>
<text x="80.2" y="70">4</text>
<text x="84.7" y="68.6">4</text>
<text x="140.9" y="75.7">1</text>
<text x="145.4" y="77.1">Vin</text>
<text x="157.8" y="77.1">Vout</text>
<text x="167.6" y="75.7">3</text>
<text x="156.4" y="82.4" transform="rotate(-90 156.4 82.4)">GND</text>
<text x="154.9" y="86.9" transform="rotate(-90 154.9 86.9)">2</text>
<text x="497.1" y="84.5">1</text>
<text x="497.1" y="88">2</text>
<text x="500.6" y="86.3">RO</text>
<text x="500.6" y="89.8">RE#</text>
<text x="516.9" y="89.8">B</text>
<text x="520.6" y="88">7</text>
<text x="497.1" y="91.5">3</text>
<text x="497.1" y="95.1">4</text>
<text x="500.6" y="93.3">DE</text>
<text x="516.9" y="93.3">A</text>
<text x="520.6" y="91.5">6</text>
<text x="500.6" y="96.8">DI</text>
<text x="87.8" y="153.3">1</text>
<text x="91.3" y="155">PA7</text>
<text x="128.5" y="155">PA6</text>
<text x="136.1" y="153.3">28</text>
<text x="324.2" y="151.5">1</text>
<text x="324.2" y="155">2</text>
<text x="327.7" y="153.3">PA7</text>
<text x="364.8" y="153.3">PA6</text>
<text x="372.4" y="155">27</text>
<text x="372.4" y="151.5">28</text>
<text x="87.8" y="156.8">2</text>
<text x="87.8" y="160.3">3</text>
<text x="91.3" y="158.6">PC0 Tx1</text>
<text x="128.5" y="158.6">PA5</text>
<text x="136.1" y="160.3">26</text>
<text x="136.1" y="156.8">27</text>
<text x="324.2" y="158.6">3</text>
<text x="327.7" y="156.8">PC0 Tx1</text>
<text x="327.7" y="160.3">PC1 Rx1</text>
<text x="364.8" y="160.3">PA4</text>
<text x="364.8" y="156.8">PA5</text>
<text x="372.4" y="158.6">26</text>
<text x="87.8" y="163.9">4</text>
<text x="87.8" y="167.4">5</text>
<text x="91.3" y="162.1">PC1 Rx1</text>
<text x="91.3" y="165.6">PC2</text>
<text x="128.5" y="165.6">PA3</text>
<text x="128.5" y="162.1">PA4</text>
<text x="136.1" y="167.4">24</text>
<text x="136.1" y="163.9">25</text>
<text x="324.2" y="162.1">4</text>
<text x="324.2" y="165.6">5</text>
<text x="327.7" y="163.9">PC2</text>
<text x="327.7" y="167.4">PC3</text>
<text x="354.9" y="167.4">PA2 SDA0</text>
<text x="355.6" y="163.9">PA3 SCL0</text>
<text x="372.4" y="165.6">24</text>
<text x="372.4" y="162.1">25</text>
<text x="87.8" y="170.9">6</text>
<text x="91.3" y="169.2">PC3</text>
<text x="91.3" y="172.7">PD0</text>
<text x="120.2" y="172.7">PA1 Rx 0</text>
<text x="128.5" y="169.2">PA2</text>
<text x="136.1" y="170.9">23</text>
<text x="324.2" y="169.2">6</text>
<text x="324.2" y="172.7">7</text>
<text x="327.7" y="170.9">PD0</text>
<text x="356.5" y="170.9">PA1 Rx 0</text>
<text x="372.4" y="172.7">22</text>
<text x="372.4" y="169.2">23</text>
<text x="87.8" y="174.4">7</text>
<text x="87.8" y="178">8</text>
<text x="91.3" y="176.2">PD1</text>
<text x="91.3" y="179.7">PD2</text>
<text x="105.2" y="176.2">PA0(EXTCLK) Tx 0</text>
<text x="136.1" y="174.4">22</text>
<text x="324.2" y="176.2">8</text>
<text x="324.2" y="179.7">9</text>
<text x="327.7" y="174.4">PD1</text>
<text x="327.7" y="178">PD2</text>
<text x="341.6" y="174.4">PA0(EXTCLK) Tx 0</text>
<text x="85.8" y="185">10</text>
<text x="87.8" y="181.5">9</text>
<text x="91.3" y="183.3">PD3</text>
<text x="136.1" y="185">19</text>
<text x="322.2" y="183.3">10</text>
<text x="327.7" y="181.5">PD3</text>
<text x="327.7" y="185">PD4</text>
<text x="362.9" y="185">UPDI</text>
<text x="372.4" y="183.3">19</text>
<text x="85.8" y="188.6">11</text>
<text x="91.3" y="186.8">PD4</text>
<text x="91.3" y="190.3">PD5</text>
<text x="113" y="190.3">PF6(RESET#)</text>
<text x="126.6" y="186.8">UPDI</text>
<text x="136.1" y="188.6">18</text>
<text x="322.2" y="186.8">11</text>
<text x="322.2" y="190.3">12</text>
<text x="327.7" y="188.6">PD5</text>
<text x="349.4" y="188.6">PF6(RESET#)</text>
<text x="372.4" y="190.3">17</text>
<text x="372.4" y="186.8">18</text>
<text x="85.8" y="192.1">12</text>
<text x="85.8" y="195.6">13</text>
<text x="91.3" y="193.9">PD6</text>
<text x="91.3" y="197.4">PD7</text>
<text x="109.6" y="197.4">PF0(XTAL32K1)</text>
<text x="109.6" y="193.9">PF1(XTAL32K2)</text>
<text x="136.1" y="195.6">16</text>
<text x="136.1" y="192.1">17</text>
<text x="322.2" y="193.9">13</text>
<text x="327.7" y="192.1">PD6</text>
<text x="327.7" y="195.6">PD7</text>
<text x="338.8" y="192.1">PF1(XTAL32K2) Rx2</text>
<text x="339" y="195.6">PF0(XTAL32K1) Tx2</text>
<text x="372.4" y="193.9">16</text>
<text x="128.5" y="251.1" transform="rotate(-90 128.5 251.1)">1</text>
<text x="132" y="251.1" transform="rotate(-90 132 251.1)">2</text>
<text x="146.1" y="251.1" transform="rotate(-90 146.1 251.1)">1</text>
<text x="149.6" y="251.1" transform="rotate(-90 149.6 251.1)">2</text>
<text x="163.8" y="251.1" transform="rotate(-90 163.8 251.1)">1</text>
<text x="167.3" y="251.1" transform="rotate(-90 167.3 251.1)">2</text>
<text x="181.4" y="251.1" transform="rotate(-90 181.4 251.1)">1</text>
<text x="184.9" y="251.1" transform="rotate(-90 184.9 251.1)">2</text>
<text x="199" y="251.1" transform="rotate(-90 199 251.1)">1</text>
<text x="202.6" y="251.1" transform="rotate(-90 202.6 251.1)">2</text>
<text x="218.4" y="251.1" transform="rotate(-90 218.4 251.1)">1</text>
<text x="222" y="251.1" transform="rotate(-90 222 251.1)">2</text>
<text x="126.7" y="254.6" transform="rotate(-90 126.7 254.6)">1</text>
<text x="130.2" y="254.6" transform="rotate(-90 130.2 254.6)">2</text>
<text x="144.4" y="254.6" transform="rotate(-90 144.4 254.6)">1</text>
<text x="147.9" y="254.6" transform="rotate(-90 147.9 254.6)">2</text>
<text x="162" y="254.6" transform="rotate(-90 162 254.6)">1</text>
<text x="165.5" y="254.6" transform="rotate(-90 165.5 254.6)">2</text>
<text x="179.6" y="254.6" transform="rotate(-90 179.6 254.6)">1</text>
<text x="183.2" y="254.6" transform="rotate(-90 183.2 254.6)">2</text>
<text x="197.3" y="254.6" transform="rotate(-90 197.3 254.6)">1</text>
<text x="200.8" y="254.6" transform="rotate(-90 200.8 254.6)">2</text>
<text x="216.7" y="254.6" transform="rotate(-90 216.7 254.6)">1</text>
<text x="220.2" y="254.6" transform="rotate(-90 220.2 254.6)">2</text>
<text x="30.2" y="269.7">4</text>
<text x="26.7" y="271.5">4</text>
<text x="26.7" y="275">3</text>
<text x="30.2" y="273.2">3</text>
<text x="26.7" y="278.5">2</text>
<text x="30.2" y="276.8">2</text>
<text x="30.2" y="280.3">1</text>
<text x="183.7" y="278.5">2</text>
<text x="187.2" y="280.3">1</text>
<text x="187.2" y="276.8">2</text>
<text x="219" y="278.5">2</text>
<text x="222.5" y="280.3">1</text>
<text x="222.5" y="276.8">2</text>
<text x="26.7" y="282">1</text>
<text x="183.7" y="282">1</text>
<text x="219" y="282">1</text>
</g>
<g font-size="3.2">
<text x="501.2" y="35.1">2</text>
<text x="501.2" y="38.6">1</text>
<text x="520.6" y="95.1">5</text>
<text x="511.8" y="96.8">GND</text>
<text x="127.3" y="179.7">GND</text>
<text x="136.1" y="178">21</text>
<text x="363.7" y="178">GND</text>
<text x="372.4" y="176.2">21</text>
<text x="372.4" y="197.4">15</text>
<text x="127.3" y="200.9">GND</text>
<text x="136.1" y="199.1">15</text>
<text x="363.7" y="199.1">GND</text>
</g>
<g font-size="3.2" fill="#f00">
<text x="512.5" y="86.3">VCC</text>
<text x="520.6" y="84.5">8</text>
<text x="372.4" y="179.7">20</text>
<text x="127.5" y="183.3">VDD</text>
<text x="136.1" y="181.5">20</text>
<text x="363.9" y="181.5">VDD</text>
<text x="322.2" y="197.4">14</text>
<text x="85.8" y="199.1">14</text>
<text x="91.3" y="200.9">AVDD</text>
<text x="327.7" y="199.1">AVDD</text>
</g>
<g font-size="3.2" fill="#8d2323">
<text x="503.9" y="123.3">1</text>
<text x="509.1" y="124.7">VDD</text>
<text x="541.1" y="124.7">DIO0</text>
<text x="552.5" y="123.3">20</text>
<text x="503.9" y="126.8">2</text>
<text x="503.9" y="130.4">3</text>
<text x="509.1" y="128.2">DOUT</text>
<text x="509.1" y="131.8">DIN</text>
<text x="541.1" y="131.8">DIO2</text>
<text x="541.1" y="128.2">DIO1</text>
<text x="552.5" y="130.4">18</text>
<text x="552.5" y="126.8">19</text>
<text x="503.9" y="133.9">4</text>
<text x="503.9" y="137.4">5</text>
<text x="509.1" y="135.3">DIO12</text>
<text x="541.1" y="135.3">DIO3</text>
<text x="552.5" y="137.4">16</text>
<text x="552.5" y="133.9">17</text>
<text x="503.9" y="140.9">6</text>
<text x="509.1" y="138.8">RESET</text>
<text x="509.1" y="142.3">RSSI</text>
<text x="541.1" y="142.3">DIO5</text>
<text x="543" y="138.8">RTS</text>
<text x="552.5" y="140.9">15</text>
<text x="503.9" y="144.5">7</text>
<text x="503.9" y="148">8</text>
<text x="509.1" y="145.9">DIO11</text>
<text x="509.1" y="149.4">RES</text>
<text x="541.1" y="149.4">DIO9</text>
<text x="543" y="145.9">RES</text>
<text x="552.5" y="148">13</text>
<text x="552.5" y="144.5">14</text>
<text x="501.9" y="155">10</text>
<text x="503.9" y="151.5">9</text>
<text x="509.1" y="152.9">DTR</text>
<text x="543" y="152.9">CTS</text>
<text x="552.5" y="155">11</text>
<text x="552.5" y="151.5">12</text>
<text x="509.1" y="156.5">GND</text>
<text x="541.1" y="156.5">DIO4</text>
</g>
<g font-size="2.1" fill="#800">
<text x="140.8" y="27.7">+VOUT</text>
<text x="156.2" y="29.5">2</text>
<text x="156.2" y="25.9">3</text>
<text x="142.9" y="34.7">+VIN</text>
<text x="143.7" y="31.2">GND</text>
<text x="156.2" y="33">1</text>
</g>
</svg>
